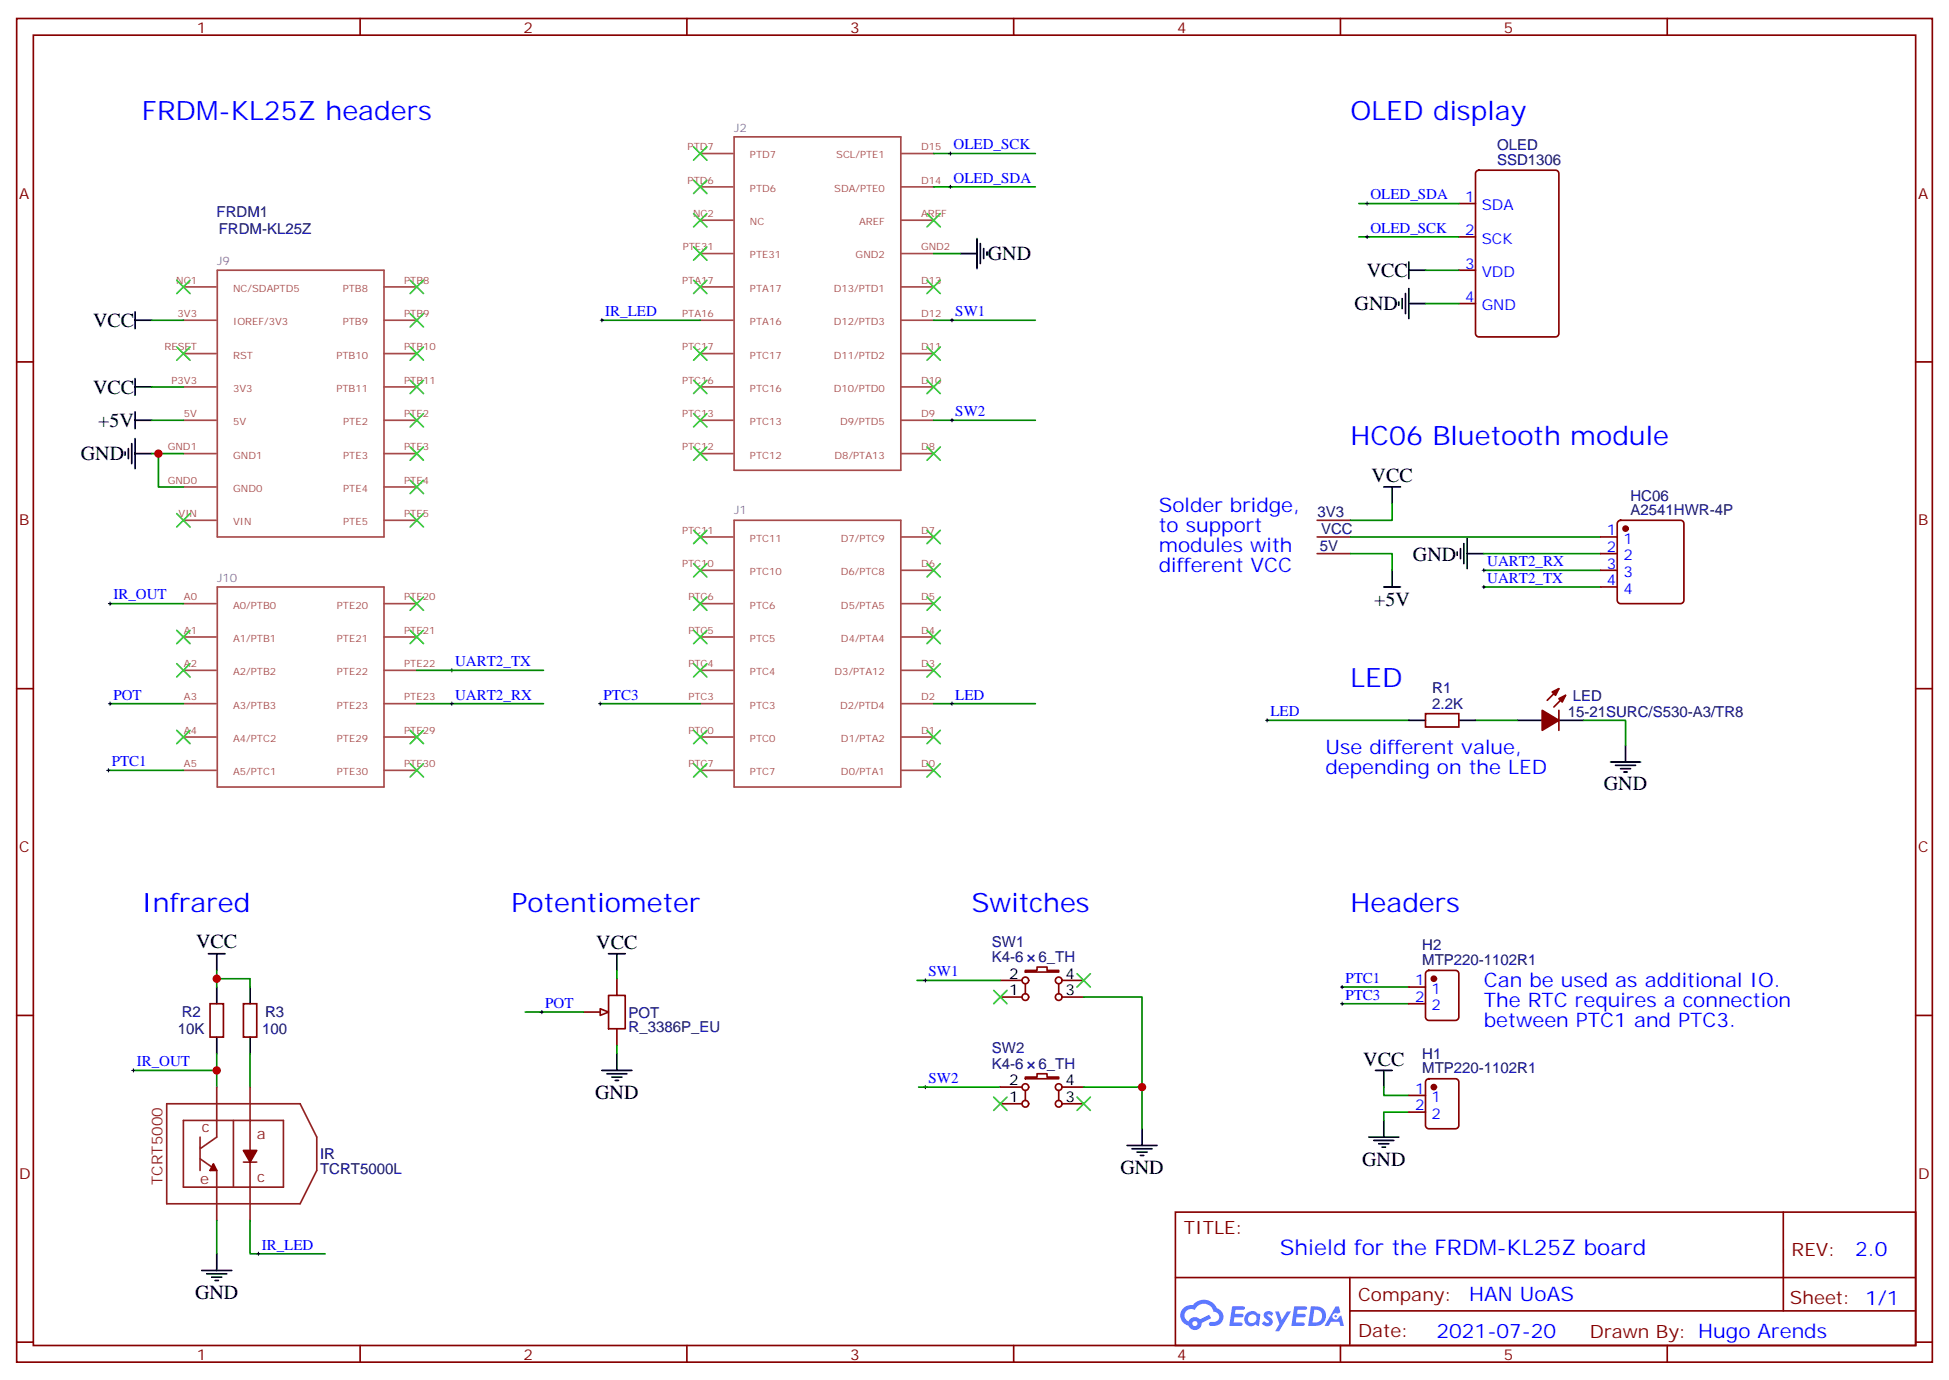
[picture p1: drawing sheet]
<svg xmlns="http://www.w3.org/2000/svg" width="412mm" height="292mm" viewBox="0 0 412 292" stroke-linecap="round" stroke-linejoin="round" font-family="sans-serif">
<g fill="none" stroke="#870000" stroke-width=".35">
<path d="M3.5 3.9h405.4v284.4h-405.4zM7.1 7.4h398.2v277.3h-398.2zM76.2 3.9v3.5M145.3 3.9v3.5M214.5 3.9v3.5M283.6 3.9v3.5M352.8 3.9v3.5M3.5 76.6h3.6M405.3 76.6h3.6M3.5 145.7h3.6M405.3 145.7h3.6M3.5 214.9h3.6"/>
<path d="M405.3 214.9h3.6M248.7 256.5h156.6v28.2h-156.6zM377.3 256.5v20.9M248.7 270.4h156.5M285.6 277.4h119.6M285.6 270.4v14.1M3.5 284h3.6M76.2 284.7v3.6M145.3 284.7v3.6M214.5 284.7v3.6M283.6 284.7v3.6M352.8 284.7v3.6"/>
<path d="M405.3 284h3.6"/>
</g>
<g fill="#5487ff">
<path d="M267.7 277.7a1.22 1.22 0 0 1 1.7 .2l-.4 .6a.47 .47 0 0 0-.3-.4 .47 .47 0 0 0-.5 .2v.1a1.55 1.55 0 0 1 1.1 1.5 1.34 1.34 0 0 1-2.3 .2l.5-.6 .7 .5a.29 .29 0 0 0 .3-.3 .29 .29 0 0 0-.2-.3 1.04 1.04 0 0 1-.6-1.7z"/>
<path d="M260.7 276.4h2.1a.43 .43 0 0 1 .5 .1 .43 .43 0 0 1 .1 .5l-.3 .2h-1.7l-.1 .8h1.5a.37 .37 0 0 1 .3 .4 .37 .37 0 0 1-.3 .4h-1.6l-.2 1.1h1.3a.43 .43 0 0 1 .5 0 .43 .43 0 0 1 .1 .5l-.3 .2h-2.5z"/>
<path d="M273.8 276.4h2.2a.43 .43 0 0 1 .4 .1 .43 .43 0 0 1 .1 .5l-.3 .2h-1.6l-.2 .8h1.6a.37 .37 0 0 1 .3 .4 .37 .37 0 0 1-.4 .4h-1.6l-.1 1.1h1.3a.43 .43 0 0 1 .4 0 .43 .43 0 0 1 .1 .5l-.3 .2h-2.4z"/>
<path d="M282.6 276.4h.7l.3 1.3-.6 .3a.69 .69 0 0 0-1 .3 .69 .69 0 0 0 .4 .9 .69 .69 0 0 0 .9-.6l.5-.2 .6 2.2h-.8l-.2-.9h-1.8l-.5 .9h-.8z"/>
<path d="M269.8 277.5h.8l.6 1.8 1.1-1.8h.9l-2.6 4.2h-.8l.9-1.5z"/>
<path d="M277.4 276.4l-.6 4.2h1.3a2.11 2.11 0 0 0 2.5-2.1 2.11 2.11 0 0 0-2.5-2.1zM278.1 277.2a1.39 1.39 0 0 1 1.7 1.4 1.39 1.39 0 0 1-1.8 1.3h-.3z"/>
<path d="M263.7 278.1a1.47 1.47 0 0 0-.1 2.1 1.47 1.47 0 0 0 2.1 .1l.7 .3 .3-2.3-.2-.3h-.4a1.49 1.49 0 0 0-2.4 .1zM264.4 278.4a.92 .92 0 0 1 1.5 .5 .92 .92 0 0 1-1.3 1.1 .9 .9 0 0 1-.2-1.6z"/>
<path d="M250.4 276.8a2.18 2.18 0 0 0 1.1 3.7 1.44 1.44 0 0 0 1.6 .9 1.44 1.44 0 0 0 1.2-1.4l2-1-.5-.8-1.9 1a1.47 1.47 0 0 0-2.4 .4 1.39 1.39 0 0 1-.7-1.9 1.39 1.39 0 0 1 2-.5 2.08 2.08 0 0 1 2.2-1.3 2.08 2.08 0 0 1 1.8 1.7 1.07 1.07 0 0 1 1.2 1 1.07 1.07 0 0 1-1 1.1h-.7a.43 .43 0 0 0-.5 .4 .43 .43 0 0 0 .4 .5 2 2 0 0 0 2.4-1 2 2 0 0 0-.7-2.6l-.4-.2a2.98 2.98 0 0 0-5.1-.6l-1.1 .1zM252.3 280.1a.55 .55 0 0 1 1.1 0 .55 .55 0 0 1-1.1 0z"/>
<circle cx="282.6" cy="278.5" r=".26"/>
</g>
<g fill="none" stroke="#a64a4a" stroke-width=".35">
<path d="M148.2 39.5h6.9M148.2 32.5h6.9M155.3 29h35.3v70.5h-35.3zM190.6 39.5h7M190.6 32.5h7M46 57.2h35.3v56.4h-35.3zM148.2 46.6h6.9M148.2 53.7h6.9M190.6 46.6h7M190.6 53.7h7M38.8 60.7h6.9M38.8 67.8h6.9"/>
<path d="M38.8 74.8h6.9M81.3 60.7h6.9M81.3 67.8h6.9M81.3 74.8h6.9M148.2 60.7h6.9M148.2 67.8h6.9M148.2 74.8h6.9M190.6 60.7h7M190.6 67.8h7M190.6 74.8h7M38.8 81.9h6.9M38.8 88.9h6.9"/>
<path d="M38.8 96h6.9M81.3 81.9h6.9M81.3 88.9h6.9M81.3 96h6.9M148.2 81.9h6.9M148.2 88.9h6.9M148.2 96h6.9M190.6 81.9h7M190.6 88.9h7M190.6 96h7M38.8 110.1h6.9M38.8 103h6.9"/>
<path d="M81.3 110.1h6.9M81.3 103h6.9M148.2 113.6h6.9M155.3 110.1h35.3v56.4h-35.3zM190.6 113.6h7M38.8 127.7h6.9M38.8 134.8h6.9M46 124.2h35.3v42.3h-35.3zM81.3 127.7h6.9M81.3 134.8h6.9M148.2 120.7h6.9M148.2 127.7h6.9"/>
<path d="M148.2 134.8h6.9M190.6 120.7h7M190.6 127.7h7M190.6 134.8h7M38.8 141.9h6.9M38.8 148.9h6.9M38.8 156h6.9M81.3 141.9h6.9M81.3 148.9h6.9M81.3 156h6.9M148.2 141.9h6.9M148.2 148.9h6.9"/>
<path d="M148.2 156h6.9M190.6 141.9h7M190.6 148.9h7M190.6 156h7M38.8 163h6.9M81.3 163h6.9M148.2 163h6.9M190.6 163h7"/>
</g>
<path d="M312.4 36.2l.5-.2h16.2a.71 .71 0 0 1 .7 .7v33.9a.76 .76 0 0 1-.7 .7h-16.2a.76 .76 0 0 1-.7-.7v-33.9zM308.7 43.1h3.5M308.7 50.1h3.5M308.7 57.2h3.5M308.7 64.2h3.5M44.4 212.4h2.9v7.1h-2.9zM51.5 212.4h2.8v7.1h-2.8zM123.5 214.2h3.5M128.8 210.6h3.5v7.1h-3.5zM130.5 207.1v3.5M130.5 217.7v3.5" fill="none" stroke="#870000" stroke-width=".35"/>
<g fill="none" stroke="#000" stroke-width=".35">
<path d="M203.2 53.7h3.5M206.7 50.5v6.3M207.4 51.5v4.3M208.1 52.6v2.1M208.8 53.3v.7M298.1 57.2h3.5M298.1 55.4v3.5M28.6 66v3.5M28.6 67.8h3.5M296 63.9v.7M296.7 63.2v2.1M297.4 62.1v4.3"/>
<path d="M298.1 61.1v6.3M298.1 64.2h3.5M26.5 95.6v.7M27.2 94.9v2.1M27.9 93.9v4.2M28.6 96h3.5M28.6 80.1v3.5M28.6 92.8v6.4M28.6 81.9h3.5M44.1 201.8h3.5M45.9 201.8v3.6M45.9 208.9v3.5"/>
<path d="M45.9 219.5v3.5M52.9 208.9v3.5M52.9 219.5v3.5M241.7 238.9v3.5M238.5 242.4h6.3M239.5 243.1h4.3M240.6 243.8h2.1M241.3 244.5h.7M42.7 268.9h6.3M43.7 269.6h4.3M44.8 270.3h2.1M45.5 271h.7"/>
<path d="M45.9 265.3v3.6"/>
</g>
<g fill="none" stroke="#008700" stroke-width=".35">
<path d="M197.6 32.5h21.5M197.6 39.5h21.5M197.6 53.7h5.6M287.5 50.1h21.2M287.5 43.1h21.2M301.6 57.2h7.1M32.1 67.8h6.7M127.4 67.8h20.8M197.6 67.8h21.5M301.6 64.2h7.1M32.1 81.9h6.7M197.6 88.9h21.5"/>
<path d="M23.3 127.7h15.5M45.9 205.4v3.5M28.2 226.5h17.7M45.9 223v7M52.9 223v7M194.4 230h17.3M45.9 258.3v7M52.9 258.3v7h15.9"/>
</g>
<g fill="none" stroke="#000" stroke-width=".21">
<path d="M288.9 43.1h.7M288.9 50.1h.7M289.3 42.7v.7M289.3 49.8v.7M127 67.8h.7M127.4 67.4v.7M201.1 67.8h.7M201.4 67.4v.7M201.1 88.9h.7M201.4 88.6v.7M22.9 127.7h.7M23.3 127.4v.7"/>
<path d="M27.9 226.5h.7M28.2 226.2v.7M195.4 230h.7M195.8 229.7v.7M54.3 265.3h.7M54.7 265v.7"/>
</g>
<path d="M35.3 233.6h28.2l3.5 7v7.1l-3.5 7h-28.2zM38.8 237.1h21.2v14.1h-21.2zM45.9 230v10.6l-3.6 2.5M49.4 237.1v14.1M52.9 230v28.3M42.3 240.6v7.1M42.3 245.2l3.6 2.5v10.6M51.5 245.9h2.8" fill="none" stroke="#8c2424" stroke-width=".35"/>
<g fill="#870000" stroke="#870000" stroke-width=".35">
<path d="M45.2 246.3l.7 1.4h-1.5z"/>
<path d="M51.5 243.5h2.8l-1.4 2.4z"/>
</g>
<path d="M127 213.5l1.8 .7-1.8 .7z" fill="#f0f0f0" stroke="#870000" stroke-width=".35"/>
<g fill="none" stroke="#000" stroke-width=".35">
<path d="M28.6 88.9h3.5M28.6 87.2v3.5M292.8 103h3.5M294.6 103v3.6M308.3 116.8v.7M309 116.1v2.1M309.7 115v4.3M310.4 117.2h3.6M310.4 114v6.3M292.8 124.2h3.5M294.6 120.7v3.5M298.1 152.4h3.5"/>
<path d="M308.7 152.4h3.5M321 152.4h5.3M329.8 152.4h5.3M344 157.7v3.6M340.8 161.3h6.3M341.8 162h4.3M342.9 162.7h2.1M343.6 163.4h.7M128.8 201.8h3.5M130.5 201.8v3.6M127.4 226.5h6.3M128.4 227.2h4.2"/>
<path d="M129.5 227.9h2.1M130.2 228.6h.7M130.5 223v3.5M291 226.5h3.6M292.8 226.5v3.5M292.8 237.1v3.5M289.6 240.6h6.4M290.7 241.3h4.2M291.7 242h2.2M292.5 242.7h.7"/>
</g>
<g fill="none" stroke="#008700" stroke-width=".35">
<path d="M32.1 88.9h6.7M32.1 96h6.7M33.5 96v7h5.3M285.8 117.2h8.8v3.5M285.8 113.6h52.9M294.6 106.6v3.5h-8.8M314 117.2h24.7M314 124.2h24.7M314 120.7h24.7M23.3 148.9h15.5M88.2 141.9h26.8M88.2 148.9h26.8"/>
<path d="M127 148.9h21.2M197.6 148.9h21.5M268.1 152.4h30M312.2 152.4h8.8M335.1 152.4h8.9v5.3M22.9 163h15.9M45.9 207.1h7v1.8M111.1 214.2h12.4M130.5 205.4v1.7M194 207.5h17.7M229.3 211h12.4v27.9M284 208.9h14.1"/>
<path d="M284 212.4h14.1M130.5 221.2v1.8M229.3 230h12.4M292.8 230v1.8h5.3M298.1 235.3h-5.3v1.8"/>
</g>
<g fill="none" stroke="#000" stroke-width=".21">
<path d="M200.7 32.5h.7M200.7 39.5h.7M201.1 32.1v.7M201.1 39.2v.7M313.6 124.2h.7M313.6 120.7h.7M314 120.3v.7M314 123.9v.7M22.9 148.9h.7M23.3 148.6v.7M95.2 148.9h.8M95.2 141.9h.8"/>
<path d="M95.6 141.5v.7M95.6 148.6v.7M126.6 148.9h.8M127 148.6v.7M201.1 148.9h.7M201.4 148.6v.7M267.8 152.4h.7M268.1 152.1v.7M22.6 163h.7M22.9 162.7v.7M114.3 214.2h.7M114.7 213.8v.7"/>
<path d="M195.4 207.5h.7M195.8 207.1v.7M283.6 208.9h.7M283.6 212.4h.7M284 208.5v.7M284 212.1v.7"/>
</g>
<g fill="#870000" stroke="#870000" stroke-width=".35">
<path d="M326.3 150.3l3.5 2.1-3.5 2.2z"/>
<path d="M329.8 147.8l1.5-.7-.7 1.5z"/>
<path d="M328.4 146.4l1.4-.7-.7 1.4z"/>
<circle cx="303.4" cy="207.1" r=".53"/>
<circle cx="303.4" cy="230" r=".53"/>
<circle cx="344" cy="111.9" r=".53"/>
</g>
<g fill="none" stroke="#870000" stroke-width=".35">
<path d="M338.7 113.6h3.5M338.7 117.2h3.5M342.4 110.3l.5-.2h12.7a.71 .71 0 0 1 .7 .7v16.2a.76 .76 0 0 1-.7 .7h-12.7a.76 .76 0 0 1-.7-.7v-16.2zM338.7 120.7h3.5M338.7 124.2h3.5M301.6 151h7.1v2.8h-7.1zM329.8 145.7l-2.4 2.5M329.8 150.3v4.3M331.3 147.1l-2.5 2.5M211.7 211h4.6M211.7 207.5h4.6M217 205.4h2.4v-.8h2.1v.8h2.5v.3h-7z"/>
<path d="M217 208.2v2.1M224 208.2v2.1M224.7 211h4.6M224.7 207.5h4.6M298.1 208.9h3.5M298.1 212.4h3.5M301.9 205.6l.4-.2h5.7a.71 .71 0 0 1 .7 .7v9.1a.76 .76 0 0 1-.7 .7h-5.7a.76 .76 0 0 1-.7-.7v-9.1zM211.7 233.6h4.6M211.7 230h4.6M217 227.9h2.4v-.7h2.1v.7h2.5v.4h-7zM217 230.8v2.1M224 230.8v2.1"/>
<path d="M224.7 233.6h4.6M224.7 230h4.6M298.1 231.8h3.5M298.1 235.3h3.5M301.9 228.5l.4-.2h5.7a.71 .71 0 0 1 .7 .7v9.2a.76 .76 0 0 1-.7 .7h-5.7a.76 .76 0 0 1-.7-.7v-9.2z"/>
<circle cx="217" cy="211" r=".71"/>
<circle cx="217" cy="207.5" r=".71"/>
<circle cx="224" cy="207.5" r=".71"/>
<circle cx="224" cy="211" r=".71"/>
<circle cx="217" cy="230" r=".71"/>
<circle cx="217" cy="233.6" r=".71"/>
<circle cx="224" cy="230" r=".71"/>
<circle cx="224" cy="233.6" r=".71"/>
</g>
<g fill="none" stroke="#3c3" stroke-width=".35">
<path d="M146.8 31.1l2.8 2.8M146.8 38.1l2.8 2.9M149.6 31.1l-2.8 2.8M149.6 38.1l-2.8 2.9M37.4 59.3l2.8 2.8M40.2 59.3l-2.8 2.8M86.8 59.3l2.8 2.8M89.6 59.3l-2.8 2.8M146.8 52.2l2.8 2.9M146.8 59.3l2.8 2.8M146.8 45.2l2.8 2.8M149.6 52.2l-2.8 2.9"/>
<path d="M149.6 59.3l-2.8 2.8M149.6 45.2l-2.8 2.8M196.1 59.3l2.9 2.8M196.1 45.2l2.9 2.8M199 45.2l-2.9 2.8M199 59.3l-2.9 2.8M37.4 73.4l2.8 2.8M40.2 73.4l-2.8 2.8M86.8 73.4l2.8 2.8M86.8 66.4l2.8 2.8M89.6 73.4l-2.8 2.8M89.6 66.4l-2.8 2.8"/>
<path d="M146.8 73.4l2.8 2.8M149.6 73.4l-2.8 2.8M196.1 73.4l2.9 2.8M199 73.4l-2.9 2.8M86.8 94.6l2.8 2.8M86.8 87.5l2.8 2.8M86.8 80.5l2.8 2.8M89.6 94.6l-2.8 2.8M89.6 87.5l-2.8 2.8M89.6 80.5l-2.8 2.8M146.8 80.5l2.8 2.8M146.8 87.5l2.8 2.8"/>
<path d="M146.8 94.6l2.8 2.8M149.6 94.6l-2.8 2.8M149.6 80.5l-2.8 2.8M149.6 87.5l-2.8 2.8M196.1 94.6l2.9 2.8M196.1 80.5l2.9 2.8M199 94.6l-2.9 2.8M199 80.5l-2.9 2.8M37.4 108.7l2.8 2.8M40.2 108.7l-2.8 2.8M86.8 108.7l2.8 2.8M86.8 101.6l2.8 2.9"/>
<path d="M89.6 108.7l-2.8 2.8M89.6 101.6l-2.8 2.9M146.8 112.2l2.8 2.8M146.8 119.3l2.8 2.8M149.6 112.2l-2.8 2.8M149.6 119.3l-2.8 2.8M196.1 119.3l2.9 2.8M196.1 112.2l2.9 2.8M199 119.3l-2.9 2.8M199 112.2l-2.9 2.8M37.4 133.4l2.8 2.8M40.2 133.4l-2.8 2.8"/>
<path d="M86.8 133.4l2.8 2.8M86.8 126.3l2.8 2.9M89.6 133.4l-2.8 2.8M89.6 126.3l-2.8 2.9M146.8 126.3l2.8 2.9M146.8 133.4l2.8 2.8M149.6 126.3l-2.8 2.9M149.6 133.4l-2.8 2.8M196.1 133.4l2.9 2.8M196.1 126.3l2.9 2.9M199 133.4l-2.9 2.8M199 126.3l-2.9 2.9"/>
<path d="M37.4 140.4l2.8 2.9M37.4 154.6l2.8 2.8M40.2 140.4l-2.8 2.9M40.2 154.6l-2.8 2.8M86.8 154.6l2.8 2.8M89.6 154.6l-2.8 2.8M146.8 140.4l2.8 2.9M146.8 154.6l2.8 2.8M149.6 140.4l-2.8 2.9M149.6 154.6l-2.8 2.8M196.1 154.6l2.9 2.8M196.1 140.4l2.9 2.9"/>
<path d="M199 154.6l-2.9 2.8M199 140.4l-2.9 2.9M86.8 161.6l2.8 2.8M89.6 161.6l-2.8 2.8M146.8 161.6l2.8 2.8M149.6 161.6l-2.8 2.8M196.1 161.6l2.9 2.8M199 161.6l-2.9 2.8M210.3 209.6l2.8 2.8M213.1 209.6l-2.8 2.8M227.9 206.1l2.8 2.8M230.7 206.1l-2.8 2.8"/>
<path d="M210.3 232.2l2.8 2.8M213.1 232.2l-2.8 2.8M227.9 232.2l2.8 2.8M230.7 232.2l-2.8 2.8"/>
</g>
<path d="M278.7 110.1h7.1M278.7 113.6h7.1M278.7 117.2h7.1" fill="none" stroke="#8c2424" stroke-width=".35"/>
<g fill="#c00">
<circle cx="45.9" cy="226.5" r=".88"/>
<circle cx="45.9" cy="207.1" r=".88"/>
<circle cx="33.5" cy="96" r=".88"/>
<circle cx="241.7" cy="230" r=".88"/>
</g>
<g font-size="5.6" fill="#00f">
<text x="30" y="25.4">FRDM-KL25Z headers</text>
<text x="285.8" y="25.4">OLED display</text>
<text x="285.8" y="94.2">HC06 Bluetooth module</text>
<text x="285.8" y="145.4">LED</text>
<text x="30" y="193">Infrared</text>
<text x="108.2" y="193">Potentiometer</text>
<text x="205.5" y="193">Switches</text>
<text x="285.8" y="193">Headers</text>
</g>
<text font-size="4.6" fill="#00f" x="270.8" y="265.5">Shield for the FRDM-KL25Z board</text>
<g font-size="4.2">
<text x="209" y="55.1">GND</text>
<text x="289.2" y="58.6">VCC</text>
<text x="286.6" y="65.7">GND</text>
<text x="19.7" y="69.2">VCC</text>
<text x="19.7" y="83.3">VCC</text>
<text x="20.8" y="90.4">+5V</text>
<text x="17.1" y="97.4">GND</text>
<text x="290.2" y="101.9">VCC</text>
<text x="299" y="118.6">GND</text>
<text x="290.8" y="128.2">+5V</text>
<text x="339.4" y="167.3">GND</text>
<text x="41.5" y="200.7">VCC</text>
<text x="126.2" y="200.8">VCC</text>
<text x="288.5" y="225.5">VCC</text>
<text x="125.9" y="232.5">GND</text>
<text x="237.1" y="248.5">GND</text>
<text x="288.2" y="246.7">GND</text>
<text x="41.3" y="274.9">GND</text>
</g>
<g font-size="4.2" fill="#00f">
<text x="245.2" y="108.3">Solder bridge,</text>
<text x="245.2" y="112.6">to support</text>
<text x="245.2" y="116.8">modules with</text>
<text x="245.2" y="121">different VCC</text>
<text x="280.5" y="159.5">Use different value,</text>
<text x="280.5" y="163.7">depending on the LED</text>
<text x="314" y="208.9">Can be used as additional IO.</text>
<text x="314" y="213.1">The RTC requires a connection</text>
<text x="314" y="217.3">between PTC1 and PTC3.</text>
<text x="392.5" y="265.8">2.0</text>
<text x="310.9" y="275.3">HAN UoAS</text>
<text x="304" y="283.1">2021-07-20</text>
</g>
<g font-size="3.9" fill="#800">
<text x="250.5" y="261.1">TITLE:</text>
<text x="379.1" y="265.8">REV:</text>
<text x="287.4" y="275.3">Company:</text>
<text x="378.7" y="275.9">Sheet: 1/1</text>
<text x="287.4" y="283">Date:</text>
<text x="336.4" y="283.1">Drawn By: Hugo Arends</text>
</g>
<g font-size="3.2" fill="#800">
<text x="41.6" y="6.9">1</text>
<text x="110.8" y="6.9">2</text>
<text x="179.9" y="6.9">3</text>
<text x="249.1" y="6.9">4</text>
<text x="318.2" y="6.9">5</text>
<text x="4.1" y="42">A</text>
<text x="405.9" y="42">A</text>
<text x="4.1" y="111.2">B</text>
<text x="405.9" y="111.2">B</text>
<text x="4.1" y="180.3">C</text>
<text x="405.9" y="180.3">C</text>
<text x="4.1" y="249.4">D</text>
<text x="405.9" y="249.4">D</text>
<text x="41.6" y="287.7">1</text>
<text x="110.8" y="287.7">2</text>
<text x="179.9" y="287.7">3</text>
<text x="249.1" y="287.7">4</text>
<text x="318.2" y="287.7">5</text>
</g>
<g font-size="3.2" fill="#00f">
<text x="201.8" y="31.6">OLED_SCK</text>
<text x="201.8" y="38.7">OLED_SDA</text>
<text x="290" y="42.2">OLED_SDA</text>
<text x="310" y="42.7">1</text>
<text x="313.5" y="44.5">SDA</text>
<text x="290" y="49.2">OLED_SCK</text>
<text x="310" y="49.8">2</text>
<text x="313.5" y="51.5">SCK</text>
<text x="310" y="56.8">3</text>
<text x="313.5" y="58.6">VDD</text>
<text x="310" y="63.9">4</text>
<text x="313.5" y="65.7">GND</text>
<text x="128.1" y="66.9">IR_LED</text>
<text x="202.1" y="66.9">SW1</text>
<text x="202.1" y="88.1">SW2</text>
<text x="340" y="113.3">1</text>
<text x="314.7" y="119.8">UART2_RX</text>
<text x="340" y="116.8">2</text>
<text x="343.5" y="115">1</text>
<text x="343.5" y="118.6">2</text>
<text x="314.7" y="123.3">UART2_TX</text>
<text x="340" y="120.3">3</text>
<text x="340" y="123.9">4</text>
<text x="343.5" y="122.1">3</text>
<text x="343.5" y="125.6">4</text>
<text x="24" y="126.9">IR_OUT</text>
<text x="96.3" y="141">UART2_TX</text>
<text x="24" y="148">POT</text>
<text x="96.3" y="148">UART2_RX</text>
<text x="127.7" y="148">PTC3</text>
<text x="202.1" y="148">LED</text>
<text x="268.8" y="151.6">LED</text>
<text x="23.6" y="162.1">PTC1</text>
<text x="196.5" y="206.6">SW1</text>
<text x="284.7" y="208">PTC1</text>
<text x="299.4" y="208.5">1</text>
<text x="115.4" y="213.3">POT</text>
<text x="284.7" y="211.5">PTC3</text>
<text x="299.4" y="212.1">2</text>
<text x="302.9" y="210.3">1</text>
<text x="302.9" y="213.8">2</text>
<text x="28.9" y="225.6">IR_OUT</text>
<text x="196.5" y="229.2">SW2</text>
<text x="299.4" y="231.5">1</text>
<text x="302.9" y="233.2">1</text>
<text x="299.4" y="235">2</text>
<text x="302.9" y="236.7">2</text>
<text x="55.4" y="264.4">IR_LED</text>
</g>
<g font-size="3.2" fill="#000080">
<text x="316.8" y="35">SSD1306</text>
<text x="316.8" y="31.7">OLED</text>
<text x="45.8" y="46">FRDM1</text>
<text x="46.3" y="49.5">FRDM-KL25Z</text>
<text x="345" y="106">HC06</text>
<text x="278.7" y="109.5">3V3</text>
<text x="279.5" y="113">VCC</text>
<text x="345" y="108.9">A2541HWR-4P</text>
<text x="279.2" y="116.5">5V</text>
<text x="303" y="150">2.2K</text>
<text x="303" y="146.7">R1</text>
<text x="332.8" y="148.3">LED</text>
<text x="331.7" y="151.8">15-21SURC/S530-A3/TR8</text>
<text x="209.9" y="203.6">K4-6</text>
<text x="209.9" y="200.3">SW1</text>
<text x="219.8" y="203.6">6_TH</text>
<text x="300.9" y="201.1">H2</text>
<text x="300.9" y="204.2">MTP220-1102R1</text>
<text x="38.5" y="215.3">R2</text>
<text x="56.1" y="215.3">R3</text>
<text x="133" y="215.3">POT</text>
<text x="37.6" y="218.8">10K</text>
<text x="55.5" y="218.8">100</text>
<text x="133" y="218.5">R_3386P_EU</text>
<text x="209.9" y="226.2">K4-6</text>
<text x="209.9" y="222.9">SW2</text>
<text x="219.8" y="226.2">6_TH</text>
<text x="300.9" y="227.1">MTP220-1102R1</text>
<text x="300.9" y="224">H1</text>
<text x="67.7" y="245.3">IR</text>
<text x="67.7" y="248.5">TCRT5000L</text>
</g>
<g font-size="3.2">
<text x="213.5" y="207.1">2</text>
<text x="225.4" y="207.1">4</text>
<text x="213.5" y="210.6">1</text>
<text x="225.4" y="210.6">3</text>
<text x="213.5" y="233.2">1</text>
<text x="213.5" y="229.7">2</text>
<text x="225.4" y="233.2">3</text>
<text x="225.4" y="229.7">4</text>
</g>
<g font-size="3.2" fill="#8d2323">
<text x="42.7" y="239.6">c</text>
<text x="54.3" y="241">a</text>
<text x="34.4" y="250.7" transform="rotate(-90 34.4 250.7)">TCRT5000</text>
<text x="42.3" y="250.5">e</text>
<text x="54.4" y="250.1">c</text>
</g>
<g font-size="2.5" fill="#838383">
<text x="155.3" y="27.9">J2</text>
<text x="46" y="56.1">J9</text>
<text x="155.3" y="108.7">J1</text>
<text x="46" y="123.2">J10</text>
</g>
<g font-size="2.1" fill="#a54b4b">
<text x="145.5" y="31.8">PTD7</text>
<text x="158.7" y="33.5">PTD7</text>
<text x="176.9" y="33.5">SCL/PTE1</text>
<text x="194.9" y="31.8">D15</text>
<text x="145.5" y="38.9">PTD6</text>
<text x="158.7" y="40.6">PTD6</text>
<text x="176.5" y="40.6">SDA/PTE0</text>
<text x="194.9" y="38.9">D14</text>
<text x="146.6" y="45.9">NC2</text>
<text x="158.7" y="47.6">NC</text>
<text x="181.8" y="47.6">AREF</text>
<text x="194.9" y="45.9">AREF</text>
<text x="144.4" y="53">PTE31</text>
<text x="194.9" y="53">GND2</text>
<text x="158.7" y="54.7">PTE31</text>
<text x="181.1" y="54.7">GND2</text>
<text x="37.3" y="60">NC1</text>
<text x="49.3" y="61.8">NC/SDAPTD5</text>
<text x="72.5" y="61.8">PTB8</text>
<text x="85.5" y="60">PTB8</text>
<text x="144.3" y="60">PTA17</text>
<text x="158.7" y="61.8">PTA17</text>
<text x="176.4" y="61.8">D13/PTD1</text>
<text x="194.9" y="60">D13</text>
<text x="37.6" y="67.1">3V3</text>
<text x="49.3" y="68.8">IOREF/3V3</text>
<text x="72.5" y="68.8">PTB9</text>
<text x="85.5" y="67.1">PTB9</text>
<text x="144.3" y="67.1">PTA16</text>
<text x="158.7" y="68.8">PTA16</text>
<text x="176.4" y="68.8">D12/PTD3</text>
<text x="194.9" y="67.1">D12</text>
<text x="34.8" y="74.1">RESET</text>
<text x="49.3" y="75.9">RST</text>
<text x="71.2" y="75.9">PTB10</text>
<text x="85.5" y="74.1">PTB10</text>
<text x="144.3" y="74.1">PTC17</text>
<text x="158.7" y="75.9">PTC17</text>
<text x="176.4" y="75.9">D11/PTD2</text>
<text x="194.9" y="74.1">D11</text>
<text x="36.3" y="81.2">P3V3</text>
<text x="49.3" y="82.9">3V3</text>
<text x="71.2" y="82.9">PTB11</text>
<text x="85.5" y="81.2">PTB11</text>
<text x="144.3" y="81.2">PTC16</text>
<text x="158.7" y="82.9">PTC16</text>
<text x="176.4" y="82.9">D10/PTD0</text>
<text x="194.9" y="81.2">D10</text>
<text x="38.9" y="88.2">5V</text>
<text x="49.3" y="90">5V</text>
<text x="72.6" y="90">PTE2</text>
<text x="85.5" y="88.2">PTE2</text>
<text x="144.3" y="88.2">PTC13</text>
<text x="158.7" y="90">PTC13</text>
<text x="177.8" y="90">D9/PTD5</text>
<text x="194.9" y="88.2">D9</text>
<text x="35.5" y="95.3">GND1</text>
<text x="85.5" y="95.3">PTE3</text>
<text x="144.3" y="95.3">PTC12</text>
<text x="194.9" y="95.3">D8</text>
<text x="49.3" y="97">GND1</text>
<text x="72.6" y="97">PTE3</text>
<text x="158.7" y="97">PTC12</text>
<text x="176.6" y="97">D8/PTA13</text>
<text x="35.5" y="102.4">GND0</text>
<text x="49.3" y="104.1">GND0</text>
<text x="72.6" y="104.1">PTE4</text>
<text x="85.5" y="102.4">PTE4</text>
<text x="37.8" y="109.4">VIN</text>
<text x="49.3" y="111.1">VIN</text>
<text x="72.6" y="111.1">PTE5</text>
<text x="85.5" y="109.4">PTE5</text>
<text x="144.3" y="112.9">PTC11</text>
<text x="194.9" y="112.9">D7</text>
<text x="144.3" y="120">PTC10</text>
<text x="158.7" y="114.7">PTC11</text>
<text x="177.9" y="114.7">D7/PTC9</text>
<text x="194.9" y="120">D6</text>
<text x="158.7" y="121.7">PTC10</text>
<text x="177.9" y="121.7">D6/PTC8</text>
<text x="38.9" y="127">A0</text>
<text x="49.3" y="128.8">A0/PTB0</text>
<text x="71.3" y="128.8">PTE20</text>
<text x="85.5" y="127">PTE20</text>
<text x="145.7" y="127">PTC6</text>
<text x="158.7" y="128.8">PTC6</text>
<text x="177.9" y="128.8">D5/PTA5</text>
<text x="194.9" y="127">D5</text>
<text x="38.9" y="134.1">A1</text>
<text x="49.3" y="135.8">A1/PTB1</text>
<text x="71.3" y="135.8">PTE21</text>
<text x="85.5" y="134.1">PTE21</text>
<text x="145.7" y="134.1">PTC5</text>
<text x="158.7" y="135.8">PTC5</text>
<text x="177.9" y="135.8">D4/PTA4</text>
<text x="194.9" y="134.1">D4</text>
<text x="38.9" y="141.2">A2</text>
<text x="49.3" y="142.9">A2/PTB2</text>
<text x="71.3" y="142.9">PTE22</text>
<text x="85.5" y="141.2">PTE22</text>
<text x="145.7" y="141.2">PTC4</text>
<text x="158.7" y="142.9">PTC4</text>
<text x="176.6" y="142.9">D3/PTA12</text>
<text x="194.9" y="141.2">D3</text>
<text x="38.9" y="148.2">A3</text>
<text x="49.3" y="149.9">A3/PTB3</text>
<text x="71.3" y="149.9">PTE23</text>
<text x="85.5" y="148.2">PTE23</text>
<text x="145.7" y="148.2">PTC3</text>
<text x="158.7" y="149.9">PTC3</text>
<text x="177.8" y="149.9">D2/PTD4</text>
<text x="194.9" y="148.2">D2</text>
<text x="38.9" y="155.3">A4</text>
<text x="85.5" y="155.3">PTE29</text>
<text x="145.7" y="155.3">PTC0</text>
<text x="194.9" y="155.3">D1</text>
<text x="49.3" y="157">A4/PTC2</text>
<text x="71.3" y="157">PTE29</text>
<text x="158.7" y="157">PTC0</text>
<text x="177.9" y="157">D1/PTA2</text>
<text x="38.9" y="162.3">A5</text>
<text x="49.3" y="164.1">A5/PTC1</text>
<text x="71.3" y="164.1">PTE30</text>
<text x="85.5" y="162.3">PTE30</text>
<text x="145.7" y="162.3">PTC7</text>
<text x="158.7" y="164.1">PTC7</text>
<text x="177.9" y="164.1">D0/PTA1</text>
<text x="194.9" y="162.3">D0</text>
</g>
</svg>
